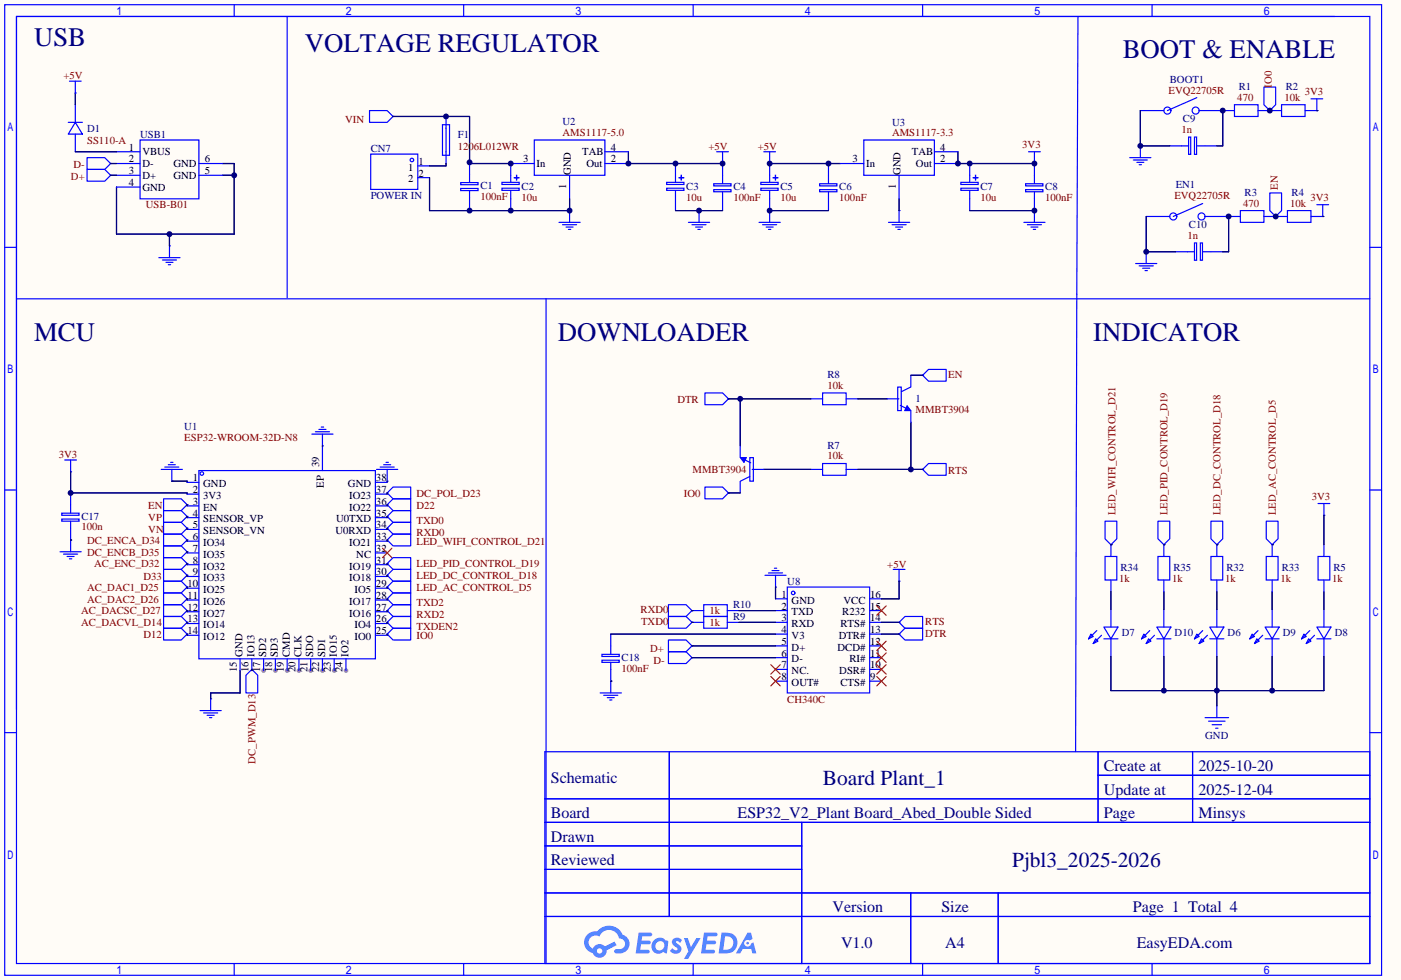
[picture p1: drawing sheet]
<svg xmlns="http://www.w3.org/2000/svg" width="302mm" height="212mm" viewBox="0 0 302 212" stroke-linecap="round" stroke-linejoin="round" font-family="sans-serif">
<path d="M0 0h302.4v211.6h-302.4z" fill="#fffcf7"/>
<g fill="#999">
<circle cx="56.9" cy="144.8" r=".51"/>
<circle cx="59.4" cy="144.8" r=".51"/>
<circle cx="62" cy="144.8" r=".51"/>
<circle cx="64.5" cy="144.8" r=".51"/>
<circle cx="67.1" cy="144.8" r=".51"/>
<circle cx="69.6" cy="144.8" r=".51"/>
<circle cx="72.1" cy="144.8" r=".51"/>
<circle cx="74.7" cy="144.8" r=".51"/>
</g>
<g fill="none" stroke="#00f" stroke-width=".25">
<path d="M1 1h297.2v209.6h-297.2zM3.6 3.6h292.1v204.4h-292.1zM50.5 1v2.6M100.1 1v2.6M149.6 1v2.6M199.1 1v2.6M248.7 1v2.6M1 53.4h2.6M295.7 53.4h2.5M1 105.8h2.6M295.7 105.8h2.5M1 158.2h2.6"/>
<path d="M295.7 158.2h2.5M117.6 162.3h178.1v45.7h-178.1zM117.6 172.5h178.1M117.6 177.5h178.1M144.5 162.3v35.6M173 177.5v30.5M237 162.3v15.2M237 167.4h58.7M257.4 162.3v15.2M117.6 182.6h55.4M117.6 192.8h178.1M117.6 187.7h55.4"/>
<path d="M117.6 197.9h178.1M196.6 192.8v15.2M215.4 192.8v15.2M50.5 208v2.6M100.1 208v2.6M149.6 208v2.6M199.1 208v2.6M248.7 208v2.6"/>
</g>
<g fill="#5487ff">
<path d="M145.3 202.7a1.3 1.3 0 0 1 1.9 .3l-.4 .6a.54 .54 0 0 0-.9-.2l.1 .2a1.28 1.28 0 0 1 .8 2 1.53 1.53 0 0 1-2.2-.3l.5-.6 .8 .5a.31 .31 0 0 0 .4-.3 .31 .31 0 0 0-.3-.4 1.12 1.12 0 0 1-.7-1.8z"/>
<path d="M147.6 202.5h.9l.6 2 1.2-2h.9l-2.7 4.6h-.9l1-1.7z"/>
<path d="M137.8 201.4h1.7a1.31 1.31 0 0 1 1.2 .2 .4 .4 0 0 1-.3 .5l-1.8 .1-.1 .9h1.6a.4 .4 0 0 1 .4 .4 .4 .4 0 0 1-.5 .4h-1.6l-.2 1.2h1.4a.46 .46 0 0 1 .5 0 .46 .46 0 0 1 .1 .5l-.4 .2h-2.6z"/>
<path d="M151.9 201.4h2.3a.47 .47 0 0 1 .5 0 .47 .47 0 0 1 .1 .6l-.3 .1-1.8 .1-.1 .9h1.6a.4 .4 0 0 1 .4 .4 .4 .4 0 0 1-.4 .4h-1.7l-.2 1.2h1.4a.46 .46 0 0 1 .5 0 .46 .46 0 0 1 .1 .5l-.4 .2h-2.6z"/>
<path d="M161.3 201.4h.8l.3 1.3-.6 .4a.75 .75 0 0 0-1.1 .3 .75 .75 0 0 0 .5 1 .75 .75 0 0 0 .9-.7l.5-.2 .6 2.3h-.8l-.3-.9h-1.8l-.5 .9h-1z"/>
<path d="M155.7 201.4l-.6 4.4h1.5a2.27 2.27 0 0 0 2.6-2.2 2.27 2.27 0 0 0-2.7-2.2zM156.5 202.1a1.5 1.5 0 0 1 1.8 1.6 1.5 1.5 0 0 1-1.9 1.4h-.3z"/>
<path d="M141.2 203a1.6 1.6 0 0 0-.3 2.3 1.6 1.6 0 0 0 2.3 .2l.7 .3 .3-2.4-.1-.3-.5-.1a1.58 1.58 0 0 0-2.4 0zM141.8 203.5a.98 .98 0 0 1 1.6 .4 .98 .98 0 0 1-1.1 1.3 .94 .94 0 0 1-.9-.7 .94 .94 0 0 1 .4-1z"/>
<path d="M126.8 201.8a2.37 2.37 0 0 0 1.1 4 1.54 1.54 0 0 0 1.8 1 1.54 1.54 0 0 0 1.2-1.6l2.2-1.1-.5-.8-2 1a1.57 1.57 0 0 0-2.7 .5 1.5 1.5 0 0 1-.7-2.1 1.5 1.5 0 0 1 2.2-.5 2.23 2.23 0 0 1 2.3-1.4 2.23 2.23 0 0 1 2 1.8 1.16 1.16 0 0 1 1.2 1.1 1.16 1.16 0 0 1-1.1 1.2h-.7a.47 .47 0 0 0-.5 .4 .47 .47 0 0 0 .4 .5 2.17 2.17 0 0 0 2.5-.9 2.17 2.17 0 0 0-.3-2.7l-.8-.4a3.2 3.2 0 0 0-5.5-.7l-1.1 .1zM128.8 205.3a.6 .6 0 0 1 1.2 0 .6 .6 0 0 1-1.2 0z"/>
<circle cx="161.4" cy="203.6" r=".28"/>
</g>
<g fill="none" stroke="#00f" stroke-width=".25">
<path d="M15 17.5h2.5M16.3 17.5v2.6M62 3.6v60.7M232.7 3.6l-.5 158.7M272.8 18.8h2.5v3.8l-1.2 1.3-1.3-1.3zM288 3.6h-284.4v149.6M14.7 26.4h3.1M16.3 26.4l1.5 2.6h-3.1zM16.3 20.1h.1M16.3 22.6v3.8M16.3 29v3.8M18.8 34h3.8l1.3 1.3-1.3 1.3h-3.8z"/>
<path d="M18.8 36.6h3.8l1.3 1.2-1.3 1.3h-3.8zM23.9 35.3h.1M23.9 37.8h.1M25.1 32.8h5.1M25.1 35.3h5.1M25.1 37.8h5.1M30.2 30.2h12.7v12.7h-12.7zM42.9 35.3h5.1M42.9 37.8h5.1M79.8 23.9h3.8l1.2 1.2-1.2 1.3h-3.8zM80 33.3h10.2v7.6h-10.2zM84.8 25.1h.1"/>
<path d="M90.2 35.8h2.5M90.2 38.4h2.5M95.5 26.9h1.5v6.6h-1.5zM96.3 25.1v10.2M99.4 39.4h3.8v.5h-3.8zM101.3 35.1v4.3M108.3 39.4h3.8v.4h-3.8zM111 38.4h1zM111.5 37.8v1.1zM115.3 30.2h15.3v7.6h-15.3zM115.3 35.3h-5.1v4.1M122.9 37.8v5.1"/>
<path d="M130.6 32.8h5M130.6 35.3h5M143.9 39.4h3.7v.4h-3.7zM145.8 35.3v4.1M146.6 38.4h1zM147 37.8l.1 1.1zM154.1 39.7h3.7v.4h-3.7zM154.7 32.8h2.5M156 35.3h.1M156 32.8v6.8M164.2 39.4h3.7v.4h-3.7zM164.8 32.8h2.6"/>
<path d="M166.1 35.3h.1M166.1 32.8v6.6M166.9 38.4h1zM167.4 37.8v1.1zM176.9 39.7h3.7v.4h-3.7zM178.8 35.3v4.3M181.4 35.3h5M186.4 30.2h15.3v7.6h-15.3zM194.1 37.8v5.1M201.7 32.8h5.1M201.7 35.3h5.1M207.4 39.4h3.7v.4h-3.7z"/>
<path d="M209.3 35.3v4.1M210.1 38.4h1zM210.5 37.8l.1 1.1zM221.4 39.7h3.7v.4h-3.7zM222 32.8h2.5M223.3 35.3h.1M223.3 32.8v6.8M243.8 34h4.6M244.6 34.5h3M245.4 35.1h1.5M245.9 35.6h.5M246.1 31.5h.1"/>
<path d="M246.1 31.5v2.5M246.1 23.9h5.1M252.5 31.5h4M256.5 29.6h.5v3.7h-.5zM257.8 29.6h.5v3.7h-.5zM258.3 21.1l-6.3 2.8M258.3 31.5h4.3M258.8 23.9h7.6M266.4 22.6h5.1v2.5h-5.1zM271.5 23.9h5.1M274.1 23.9h.1M276.6 22.6h5.1v2.5h-5.1z"/>
<path d="M281.7 23.9h2.5M283 21.3h2.5M284.2 23.9h.1M284.2 21.3v2.6M25.1 40.4h5.1M34.3 55.6h4.6M35.1 56.1h3M35.8 56.6h1.5M36.3 57.2h.5M36.6 53.1h.1M36.6 53.1v2.5M99.4 40.7h3.8v.4h-3.8z"/>
<path d="M101.3 41.1v4.1M108.3 40.6h3.8v.5h-3.8zM110.2 41.1v4.4M120.6 48h4.6M121.4 48.5h3.1M122.2 49h1.5M122.7 49.5h.5M122.9 45.5h.1M122.9 45.5v2.5M143.9 40.6h3.7v.5h-3.7zM145.8 41.1v4.4M148.6 48h4.6"/>
<path d="M149.4 48.5h3M150.1 49h1.5M150.6 49.5h.5M150.9 45.5h.1M150.9 45.5v2.5M154.1 40.9h3.7v.5h-3.7zM156 41.4v4.1M163.8 48h4.6M164.2 40.6h3.7v.5h-3.7zM164.6 48.5h3M165.4 49h1.5M165.9 49.5h.5"/>
<path d="M166.1 45.5h.1M166.1 41.1v6.9M176.9 40.9h3.7v.5h-3.7zM178.8 41.4v4.1M191.8 48h4.5M192.5 48.5h3.1M193.3 49h1.5M193.8 49.5h.5M194.1 45.5h.1M194.1 45.5v2.5M207.4 40.6h3.7v.5h-3.7zM209.3 41.1v4.4"/>
<path d="M221 48h4.6M221.4 40.9h3.7v.5h-3.7zM221.7 48.5h3.1M222.5 49h1.5M223 49.5h.5M223.3 45.5h.1M223.3 41.4v6.6M245.1 56.9h4.6M245.9 57.4h3M246.6 57.9h1.6M247.1 58.4h.5M247.4 54.4h.1"/>
<path d="M247.4 46.7h5.1M247.4 54.4v2.5M253.7 54.4h4.1M257.8 52.5h.5v3.7h-.5zM259.1 52.5h.4v3.7h-.4zM259.6 54.4h4.3M259.6 43.9l-6.4 2.8M260.1 46.7h7.6M267.7 45.5h5.1v2.5h-5.1zM272.8 46.7h5.1M274.1 41.7h2.5v3.8l-1.3 1.2-1.2-1.2zM275.3 46.7h.1"/>
<path d="M277.9 45.5h5.1v2.5h-5.1zM283 46.7h2.5M284.2 44.2h2.6M285.5 46.7h.1M285.5 44.2v2.5M3.6 64.5h292.1M117.9 64.5v143.5M14 99.3h2.5M15.2 99.3v2.6M36.8 99.8h.5M67.3 93.7h4.6M68.1 93.2h3"/>
<path d="M68.8 92.7h1.6M69.3 92.2h.5M69.6 96.3h.1M69.6 93.7v2.6M69.6 96.5v5.1M83.3 99.8h.5M152.1 84.8h3.9l1.2 1.3-1.2 1.3h-3.9zM157.2 86.1h.1M159.8 96.3v2.5M159.8 98.8h1.3l-.5 1zM160.8 99.3l1.2 .6M160.8 98.9h-.7l.5 .7 .2-.5h-.4l.2 .2"/>
<path d="M161.8 98.8h.8v5.1h-.8zM175 86.1h2.5M177.5 84.8h5.1v2.6h-5.1zM182.6 86.1h2.6M191.5 86.1h2.5M193.8 83.6h.7v5h-.7zM194.3 87.5l1.3 .6M195.8 87.6l.8 1h-1.3zM195.8 88.1l.1 .3h-.4l.3-.5 .5 .6h-.8M196.6 83.6l-2.1 1M196.6 81v2.5M196.6 88.7v2.5"/>
<path d="M199.1 81l1.3-1.2h3.8v2.5h-3.8zM199.1 81h.1M13 119.1h4.5M13.3 110.8h3.8v.5h-3.8zM13.3 112.1h3.8v.4h-3.8zM13.7 119.6h3.1M15.2 101.9h.1M15.2 116.6h.1M15.2 106.4v4.3M15.2 112.5v6.6M34.8 101.3h4.6M35.3 107.7h3.8l1.3 1.3-1.3 1.2h-3.8z"/>
<path d="M35.3 110.2h3.8l1.3 1.3-1.3 1.3h-3.8zM35.3 112.8h3.8l1.3 1.2-1.3 1.3h-3.8zM35.3 115.3h3.8l1.3 1.3-1.3 1.3h-3.8zM35.3 117.9h3.8l1.3 1.2-1.3 1.3h-3.8zM35.6 100.8h3M36.3 100.3h1.5M37.1 103.9h.1M37.1 101.3v2.6M40.4 109h.1M40.4 111.5h.1M40.4 114h.1M40.4 116.6h.1"/>
<path d="M40.4 119.1h.1M40.4 104.1h2.5M40.4 106.7h2.5M40.4 109.2h2.5M40.4 111.8h2.5M40.4 114.3h2.5M40.4 116.8h2.5M40.4 119.4h2.5M42.9 101.6h38.1v40.6h-38.1zM81 104.1h2.6M81 106.7h2.6M81 109.2h2.6"/>
<path d="M81 111.8h2.6M81 114.3h2.6M81 116.8h2.6M81 119.4h2.6M81.3 101.3h4.6M82 100.8h3.1M82.8 100.3h1.5M83.6 111.5h.1M83.6 114l1.2-1.2h3.8v2.5h-3.8zM83.6 114h.1M83.6 103.9h.1M83.6 116.6h.1"/>
<path d="M83.6 109h.1M83.6 106.4h.1M83.6 101.3v2.6M84.8 110.2h3.8v2.6h-3.8l-1.2-1.3zM84.8 115.3h3.8v2.6h-3.8l-1.2-1.3zM84.8 107.7h3.8v2.5h-3.8l-1.2-1.2zM84.8 105.2h3.8v2.5h-3.8l-1.2-1.3zM152.1 105.2h3.9l1.2 1.2-1.2 1.3h-3.9zM157.2 106.4h.1M159.8 103.9v2.5M161.8 102.9l-2 1M162.3 101.3h2.5"/>
<path d="M175 101.3h2.5M177.5 100.1h5.1v2.5h-5.1zM182.6 101.3h2.6M199.1 101.3l1.3-1.2h3.8v2.5h-3.8zM199.1 101.3h.1M238.5 112.5h2.5v3.8l-1.2 1.3-1.3-1.3zM239.8 117.6h.1M239.8 117.6v2.5M249.9 112.5h2.6v3.8l-1.3 1.3-1.3-1.3zM251.2 117.6h.1M251.2 117.6v2.5M261.4 112.5h2.5v3.8l-1.3 1.3-1.2-1.3z"/>
<path d="M262.6 117.6h.1M262.6 117.6v2.5M273.3 112.5h2.5v3.8l-1.2 1.3-1.3-1.3zM274.6 117.6h.1M274.6 117.6v2.5M284.5 108.7h2.5M285.8 111.3h.1M285.8 108.7v2.6M285.8 117.6v2.5M14.5 120.1h1.5M15 120.6h.5M35.3 120.4h3.8l1.3 1.3-1.3 1.2h-3.8z"/>
<path d="M35.3 122.9h3.8l1.3 1.3-1.3 1.3h-3.8zM35.3 125.5h3.8l1.3 1.2-1.3 1.3h-3.8zM35.3 128h3.8l1.3 1.3-1.3 1.3h-3.8zM35.3 130.6h3.8l1.3 1.2-1.3 1.3h-3.8zM35.3 133.1h3.8l1.3 1.3-1.3 1.2h-3.8zM35.3 135.6h3.8l1.3 1.3-1.3 1.3h-3.8zM40.4 121.7h.1M40.4 124.2h.1M40.4 126.7h.1M40.4 129.3h.1M40.4 131.8h.1M40.4 134.4h.1"/>
<path d="M40.4 136.9h.1M40.4 121.9h2.5M40.4 124.5h2.5M40.4 127h2.5M40.4 129.5h2.5M40.4 132.1h2.5M40.4 134.6h2.5M40.4 137.2h2.5M81 121.9h2.6M81 124.5h2.6M81 127h2.6M81 129.5h2.6"/>
<path d="M81 132.1h2.6M81 134.6h2.6M81 137.2h2.6M83.6 136.9h.1M83.6 129.3h.1M83.6 131.8h.1M83.6 134.4h.1M83.6 126.7h.1M83.6 124.2h.1M83.6 121.7h.1M84.8 135.6h3.8v2.6h-3.8l-1.2-1.3zM84.8 128h3.8v2.6h-3.8l-1.2-1.3z"/>
<path d="M84.8 130.6h3.8v2.5h-3.8l-1.2-1.3zM84.8 133.1h3.8v2.5h-3.8l-1.2-1.2zM84.8 125.5h3.8v2.5h-3.8l-1.2-1.3zM84.8 122.9h3.8v2.6h-3.8l-1.2-1.3zM84.8 120.4h3.8v2.5h-3.8l-1.2-1.2zM131.8 136.9v4.3M144.3 138.2h3.8l1.3 1.2-1.3 1.3h-3.8zM144.3 133.1h3.8l1.3 1.3-1.3 1.2h-3.8zM144.3 130.6h3.8l1.3 1.2-1.3 1.3h-3.8zM149.4 139.4h.1M149.4 134.4h.1M149.4 131.8h.1"/>
<path d="M149.4 131.8h2.5M149.4 134.4h2.5M151.9 133.1h5.1v2.5h-5.1zM151.9 130.6h5.1v2.5h-5.1zM157 131.8h2.5M157 134.4h2.5M165.1 124.2h4.6M165.9 123.7h3M166.6 123.2h1.5M167.1 122.7h.5M167.4 126.7h.1M167.4 129.3h2.5"/>
<path d="M167.4 131.8h2.5M167.4 134.4h2.5M167.4 136.9h2.5M167.4 139.4h2.5M167.4 124.2v2.5M169.9 126.7h17.8v22.9h-17.8zM187.7 129.3h2.5M187.7 131.8h2.5M187.7 134.4h2.5M187.7 136.9h2.5M187.7 139.4h2.5M192.8 122.9h2.5"/>
<path d="M194.1 136.9h.1M194.1 134.4h.1M194.1 125.5h.1M194.1 122.9v2.6M195.3 135.6h3.8v2.6h-3.8l-1.2-1.3zM195.3 133.1h3.8v2.5h-3.8l-1.2-1.2zM235.5 136.9l.5 .5-1.1 .5zM236.5 137.9l.5 .5-1 .5zM236.7 136.1l-1.8 1.8M237.7 137.2l-1.7 1.7M238.3 135.4h3l-1.5 2.5zM238.3 137.9h3"/>
<path d="M238.5 120.1h2.5v5.1h-2.5zM239.8 125.2v2.6M239.8 131.6v3.8M239.8 137.9v3.8M246.9 136.9l.5 .5-1 .5zM247.9 137.9l.5 .5-1 .5zM248.2 136.1l-1.8 1.8M249.2 137.2l-1.8 1.7M249.7 135.4h3l-1.5 2.5zM249.7 137.9h3M249.9 120.1h2.6v5.1h-2.6zM251.2 125.2v2.6"/>
<path d="M251.2 131.6v3.8M251.2 137.9v3.8M258.3 136.9l.5 .5-1 .5zM259.3 137.9l.5 .5-1 .5zM259.6 136.1l-1.8 1.8M260.6 137.2l-1.8 1.7M261.1 135.4h3.1l-1.6 2.5zM261.1 137.9h3.1M261.4 120.1h2.5v5.1h-2.5zM262.6 125.2v2.6M262.6 131.6v3.8M262.6 137.9v3.8"/>
<path d="M270.3 136.9l.5 .5-1.1 .5zM271.3 137.9l.5 .5-1 .5zM271.5 136.1l-1.8 1.8M272.5 137.2l-1.7 1.7M273 135.4h3.1l-1.5 2.5zM273 137.9h3.1M273.3 120.1h2.5v5.1h-2.5zM274.6 125.2v2.6M274.6 131.6v3.8M274.6 137.9v3.8M281.4 136.9l.5 .5-1 .5zM282.4 137.9l.6 .5-1.1 .5z"/>
<path d="M282.7 136.1l-1.8 1.8M283.7 137.2l-1.8 1.7M284.2 135.4h3.1l-1.5 2.5zM284.2 137.9h3.1M284.5 120.1h2.5v5.1h-2.5zM285.8 125.2v2.6M285.8 131.6v3.8M285.8 137.9v3.8M43.2 153.4h4.6M43.9 153.9h3.1M44.7 154.4h1.5M45.2 154.9h.5"/>
<path d="M45.5 150.9h.1M45.5 150.9v2.5M51.8 142.2v2.6M54.4 144.5l1.2 1.3v3.8h-2.5v-3.8zM54.4 144.5h.1M54.4 142.2v2.6M56.9 142.2v2.6M59.4 142.2v2.6M62 142.2v2.6M64.5 142.2v2.6M67.1 142.2v2.6M69.6 142.2v2.6"/>
<path d="M72.1 142.2v2.6M74.7 142.2v2.6M129.5 149.6h4.6M129.9 141.3h3.8v.4h-3.8zM129.9 142.5h3.8v.5h-3.8zM130.3 150.1h3M131.1 150.6h1.5M131.6 151.1h.5M131.8 147.1h.1M131.8 143v6.6M144.3 140.7h3.8l1.3 1.3-1.3 1.3h-3.8zM149.4 142h.1"/>
<path d="M167.4 142h2.5M167.4 144.5h2.5M167.4 147.1h2.5M187.7 142h2.5M187.7 144.5h2.5M187.7 147.1h2.5M260.1 154.9h5.1M260.9 155.7h3.5M261.6 156.5h2.1M262.4 157.2h.5M262.6 152.4v2.5"/>
<circle cx="88.9" cy="34.5" r=".38"/>
<circle cx="252" cy="23.9" r=".76"/>
<circle cx="258.1" cy="23.9" r=".76"/>
<circle cx="253.2" cy="46.7" r=".76"/>
<circle cx="259.3" cy="46.7" r=".76"/>
<circle cx="43.6" cy="102.2" r=".38"/>
<circle cx="171.2" cy="128" r=".38"/>
</g>
<g fill="none" stroke="#000080" stroke-width=".25">
<path d="M16.3 32.8h8.8M16.3 20.1v2.5M23.9 37.8h1.2M23.9 35.3h1.2M48 35.3h2.5v15.2h-25.4v-10.1M48 37.8h2.5M84.8 25.1h16.5v10.2h8.9M92.7 38.4v7.1h30.2v-2.6M96.3 35.3v.5h-3.6M135.6 32.8v2.5h20.4M166.1 35.3h15.3M206.8 32.8v2.5h16.5"/>
<path d="M246.1 23.9v7.6h6.4M263.9 23.9v7.6h-1.3M274.1 23.9h.1M284.2 23.9h.1M36.6 50.5v2.6M101.3 45.2v.3M145.8 45.5h10.2M166.1 45.5h12.7M194.1 42.9v2.6M209.3 45.5h14M247.4 46.7v7.7h6.3M265.2 46.7v7.7h-1.3"/>
<path d="M275.3 46.7h.1M285.5 46.7h.1M69.6 96.3v.2M157.2 86.1h17.8M159.8 86.1v10.2M185.2 86.1h6.3M196.6 91.2v10.1M196.6 81h2.5M15.2 116.6h.1M15.2 101.9v4.5h25.2v.3M37.1 103.9h3.3v.2M40.4 109v.2"/>
<path d="M40.4 111.5v.3M40.4 114v.3M40.4 116.6v.2M40.4 119.1v.3M83.6 103.9v.2M83.6 106.4v.3M83.6 109v.2M83.6 111.5v.3M83.6 114v.3M83.6 116.6v.2M157.2 106.4h2.6M164.8 101.3h10.2"/>
<path d="M185.2 101.3h13.9M239.8 117.6h.1M251.2 117.6h.1M262.6 117.6h.1M274.6 117.6h.1M285.8 111.3v6.3M40.4 121.7v.2M40.4 124.2v.3M40.4 126.7v.3M40.4 129.3v.2M40.4 131.8v.3M40.4 134.4v.2"/>
<path d="M40.4 136.9v.3M83.6 121.7v.2M83.6 124.2v.3M83.6 126.7v.3M83.6 129.3v.2M83.6 131.8v.3M83.6 134.4v.2M83.6 136.9v.3M131.8 136.9h35.6M149.4 134.4h.1M149.4 131.8h.1M149.4 139.4h18"/>
<path d="M159.5 134.4h7.9M159.5 131.8h7.9M167.4 126.7v2.6M190.2 136.9h3.9M190.2 134.4h3.9M194.1 125.5v3.8h-3.9M239.8 127.8v3.8M251.2 127.8v3.8M262.6 127.8v3.8M274.6 127.8v3.8M285.8 127.8v3.8M51.8 144.8v4.8h-6.3v1.3"/>
<path d="M54.4 144.5v.3M131.8 147.1h.1M149.4 142h18M239.8 141.7v7.4h46v-7.4M251.2 141.7v7.4M262.6 141.7v10.7M274.6 141.7v7.4"/>
</g>
<g fill="none" stroke="#f00" stroke-width=".25">
<path d="M82.5 118.4l2.1 2M84.6 118.4l-2.1 2M189.2 138.4l2.1 2.1M189.2 130.8l2.1 2M191.3 138.4l-2.1 2.1M191.3 130.8l-2.1 2M166.4 143.5l2 2M166.4 146.1l2 2M168.4 143.5l-2 2M168.4 146.1l-2 2M189.2 146.1l2.1 2M189.2 143.5l2.1 2"/>
<path d="M189.2 141l2.1 2M191.3 146.1l-2.1 2M191.3 143.5l-2.1 2M191.3 141l-2.1 2"/>
</g>
<g fill="#000080">
<circle cx="36.6" cy="50.5" r=".63"/>
<circle cx="50.5" cy="37.8" r=".63"/>
<circle cx="209.3" cy="35.3" r=".63"/>
<circle cx="206.8" cy="35.3" r=".63"/>
<circle cx="223.3" cy="35.3" r=".63"/>
<circle cx="166.1" cy="45.5" r=".63"/>
<circle cx="178.8" cy="35.3" r=".63"/>
<circle cx="166.1" cy="35.3" r=".63"/>
<circle cx="223.3" cy="45.5" r=".63"/>
<circle cx="196.6" cy="101.3" r=".63"/>
<circle cx="159.8" cy="86.1" r=".63"/>
<circle cx="247.4" cy="54.4" r=".63"/>
<circle cx="265.2" cy="46.7" r=".63"/>
<circle cx="263.9" cy="23.9" r=".63"/>
<circle cx="246.1" cy="31.5" r=".63"/>
<circle cx="150.9" cy="45.5" r=".63"/>
<circle cx="145.8" cy="35.3" r=".63"/>
<circle cx="156" cy="35.3" r=".63"/>
<circle cx="135.6" cy="35.3" r=".63"/>
<circle cx="15.2" cy="106.4" r=".63"/>
<circle cx="275.3" cy="46.7" r=".63"/>
<circle cx="274.1" cy="23.9" r=".63"/>
<circle cx="110.2" cy="45.5" r=".63"/>
<circle cx="101.3" cy="45.5" r=".63"/>
<circle cx="122.9" cy="45.5" r=".63"/>
<circle cx="274.6" cy="149.1" r=".63"/>
<circle cx="251.2" cy="149.1" r=".63"/>
<circle cx="262.6" cy="149.1" r=".63"/>
<circle cx="101.3" cy="35.1" r=".63"/>
<circle cx="96.3" cy="25.1" r=".63"/>
<circle cx="110.2" cy="35.3" r=".63"/>
</g>
<g font-size="5.8" fill="#000080">
<text x="7.4" y="10">USB</text>
<text x="65.8" y="11.3">VOLTAGE REGULATOR</text>
<text x="242.3" y="12.6">BOOT &amp; ENABLE</text>
<text x="7.4" y="73.5">MCU</text>
<text x="120.4" y="73.5">DOWNLOADER</text>
<text x="236" y="73.5">INDICATOR</text>
</g>
<g font-size="4.6" fill="#000080">
<text x="177.6" y="169.4">Board Plant_1</text>
<text x="218.5" y="187.2">Pjbl3_2025-2026</text>
</g>
<g font-size="3.5" fill="#000080">
<text x="238.3" y="166.5">Create at</text>
<text x="258.7" y="166.5">2025-10-20</text>
<text x="118.9" y="169.1">Schematic</text>
<text x="238.3" y="171.6">Update at</text>
<text x="258.7" y="171.6">2025-12-04</text>
<text x="118.9" y="176.7">Board</text>
<text x="159.2" y="176.7">ESP32_V2_Plant Board_Abed_Double Sided</text>
<text x="238.3" y="176.7">Page</text>
<text x="258.7" y="176.7">Minsys</text>
<text x="118.9" y="181.8">Drawn</text>
<text x="118.9" y="186.8">Reviewed</text>
<text x="179.7" y="197">Version</text>
<text x="203.2" y="197">Size</text>
<text x="244.5" y="197">Page 1 Total 4</text>
<text x="181.5" y="204.6">V1.0</text>
<text x="204" y="204.6">A4</text>
<text x="245.4" y="204.6">EasyEDA.com</text>
</g>
<g font-size="2.3" fill="#800000">
<text x="13.7" y="17.1">+5V</text>
<text x="252.2" y="20.2">EVQ22705R</text>
<text x="267.1" y="21.7">470</text>
<text x="274.5" y="18.9" transform="rotate(-90 274.5 18.9)">IO0</text>
<text x="277.2" y="21.7">10k</text>
<text x="281.6" y="20.6">3V3</text>
<text x="74.5" y="26.5">VIN</text>
<text x="121.4" y="29.3">AMS1117-5.0</text>
<text x="192.5" y="29.3">AMS1117-3.3</text>
<text x="255" y="28.7">1n</text>
<text x="18.8" y="31">SS110-A</text>
<text x="98.8" y="32.3">1206L012WR</text>
<text x="152.9" y="32.4">+5V</text>
<text x="163.6" y="32.4">+5V</text>
<text x="220.6" y="32">3V3</text>
<text x="15.3" y="38.8">D+</text>
<text x="15.9" y="36.3">D-</text>
<text x="275.8" y="41" transform="rotate(-90 275.8 41)">EN</text>
<text x="31.5" y="45">USB-B01</text>
<text x="103.7" y="43.1">100nF</text>
<text x="112.6" y="43.4">10u</text>
<text x="148.1" y="43.4">10u</text>
<text x="158.3" y="43.4">100nF</text>
<text x="168.5" y="43.4">10u</text>
<text x="181.2" y="43.4">100nF</text>
<text x="211.6" y="43.4">10u</text>
<text x="225.6" y="43.4">100nF</text>
<text x="253.5" y="43.1">EVQ22705R</text>
<text x="268.3" y="44.6">470</text>
<text x="278.5" y="44.6">10k</text>
<text x="282.9" y="43.5">3V3</text>
<text x="256.3" y="51.6">1n</text>
<text x="178.6" y="84">10k</text>
<text x="204.7" y="81.7">EN</text>
<text x="146.2" y="87.1">DTR</text>
<text x="197.6" y="89.1">MMBT3904</text>
<text x="39.8" y="95.1">ESP32-WROOM-32D-N8</text>
<text x="12.7" y="99">3V3</text>
<text x="178.6" y="99.2">10k</text>
<text x="89.9" y="107.4">DC_POL_D23</text>
<text x="147.6" y="107.4">IO0</text>
<text x="149.5" y="102">MMBT3904</text>
<text x="204.6" y="102.4">RTS</text>
<text x="283.1" y="108">3V3</text>
<text x="32" y="110">EN</text>
<text x="32" y="112.5">VP</text>
<text x="89.9" y="113.1">TXD0</text>
<text x="89.9" y="110">D22</text>
<text x="240.8" y="111.3" transform="rotate(-90 240.8 111.3)">LED_WIFI_CONTROL_D21</text>
<text x="252" y="111.3" transform="rotate(-90 252 111.3)">LED_PID_CONTROL_D19</text>
<text x="263.4" y="111.3" transform="rotate(-90 263.4 111.3)">LED_DC_CONTROL_D18</text>
<text x="275.4" y="111.3" transform="rotate(-90 275.4 111.3)">LED_AC_CONTROL_D5</text>
<text x="17.6" y="114.5">100n</text>
<text x="18.8" y="117.4">DC_ENCA_D34</text>
<text x="18.8" y="119.9">DC_ENCB_D35</text>
<text x="32" y="115">VN</text>
<text x="89.9" y="115.6">RXD0</text>
<text x="89.9" y="117.6">LED_WIFI_CONTROL_D21</text>
<text x="20.3" y="122.5">AC_ENC_D32</text>
<text x="31" y="125.2">D33</text>
<text x="89.9" y="125">LED_DC_CONTROL_D18</text>
<text x="89.9" y="122.5">LED_PID_CONTROL_D19</text>
<text x="191.5" y="122.6">+5V</text>
<text x="241.6" y="125.7">1k</text>
<text x="253" y="125.7">1k</text>
<text x="264.4" y="125.7">1k</text>
<text x="276.4" y="125.7">1k</text>
<text x="287.5" y="125.7">1k</text>
<text x="18.8" y="127.6">AC_DAC1_D25</text>
<text x="18.8" y="130.1">AC_DAC2_D26</text>
<text x="89.9" y="130.9">TXD2</text>
<text x="89.9" y="127.5">LED_AC_CONTROL_D5</text>
<text x="17.5" y="132.6">AC_DACSC_D27</text>
<text x="17.5" y="135.2">AC_DACVL_D14</text>
<text x="31" y="137.7">D12</text>
<text x="89.9" y="137.9">IO0</text>
<text x="89.9" y="133.4">RXD2</text>
<text x="89.9" y="135.9">TXDEN2</text>
<text x="138.3" y="132.4">RXD0</text>
<text x="138.4" y="135">TXD0</text>
<text x="153.2" y="135.2">1k</text>
<text x="153.2" y="132.6">1k</text>
<text x="199.7" y="137.5">DTR</text>
<text x="199.7" y="135">RTS</text>
<text x="140.3" y="140.8">D+</text>
<text x="141.1" y="143.4">D-</text>
<text x="134.2" y="145">100nF</text>
<text x="169.9" y="151.7">CH340C</text>
<text x="55.2" y="164.8" transform="rotate(-90 55.2 164.8)">DC_PWM_D13</text>
</g>
<g font-size="2.3" fill="#000080">
<text x="252.5" y="17.8">BOOT1</text>
<text x="267.4" y="19.4">R1</text>
<text x="277.5" y="19.4">R2</text>
<text x="18.8" y="28.5">D1</text>
<text x="30.2" y="29.8">USB1</text>
<text x="98.8" y="29.8">F1</text>
<text x="121.4" y="27.1">U2</text>
<text x="192.5" y="27.1">U3</text>
<text x="255.3" y="26.3">C9</text>
<text x="80" y="32.8">CN7</text>
<text x="103.7" y="40.8">C1</text>
<text x="112.6" y="41.1">C2</text>
<text x="148.1" y="41.1">C3</text>
<text x="158.3" y="41.1">C4</text>
<text x="168.5" y="41.1">C5</text>
<text x="181.2" y="41.1">C6</text>
<text x="211.6" y="41.1">C7</text>
<text x="225.6" y="41.1">C8</text>
<text x="253.8" y="40.7">EN1</text>
<text x="80" y="43">POWER IN</text>
<text x="268.6" y="42.2">R3</text>
<text x="278.8" y="42.2">R4</text>
<text x="256.6" y="49.2">C10</text>
<text x="178.6" y="81.6">R8</text>
<text x="197.6" y="86.8">1</text>
<text x="39.8" y="92.8">U1</text>
<text x="178.6" y="96.9">R7</text>
<text x="17.6" y="112.2">C17</text>
<text x="241.9" y="123.3">R34</text>
<text x="253.3" y="123.3">R35</text>
<text x="264.7" y="123.3">R32</text>
<text x="276.6" y="123.3">R33</text>
<text x="287.8" y="123.3">R5</text>
<text x="158.2" y="131.4">R10</text>
<text x="169.9" y="126.3">U8</text>
<text x="158.2" y="133.9">R9</text>
<text x="242.1" y="137.3">D7</text>
<text x="253.5" y="137.3">D10</text>
<text x="265" y="137.3">D6</text>
<text x="276.9" y="137.3">D9</text>
<text x="288.1" y="137.3">D8</text>
<text x="134.2" y="142.7">C18</text>
<text x="260.1" y="159.6">GND</text>
</g>
<g font-size="2.3">
<text x="27.8" y="35.1">2</text>
<text x="27.8" y="32.5">1</text>
<text x="30.7" y="33.6">VBUS</text>
<text x="44.2" y="35.1">6</text>
<text x="90.3" y="35.6">1</text>
<text x="112.9" y="35.1">3</text>
<text x="125.7" y="33.6">TAB</text>
<text x="131.8" y="35.1">2</text>
<text x="131.8" y="32.5">4</text>
<text x="184" y="35.1">3</text>
<text x="196.8" y="33.6">TAB</text>
<text x="202.9" y="35.1">2</text>
<text x="202.9" y="32.5">4</text>
<text x="27.8" y="40.2">4</text>
<text x="27.8" y="37.6">3</text>
<text x="30.7" y="41.2">GND</text>
<text x="30.7" y="38.6">D+</text>
<text x="30.7" y="36.1">D-</text>
<text x="37.4" y="36.1">GND</text>
<text x="37.4" y="38.6">GND</text>
<text x="44.2" y="37.6">5</text>
<text x="88.1" y="36.9">1</text>
<text x="88.1" y="39.4">2</text>
<text x="90.3" y="38.1">2</text>
<text x="115.8" y="36.1">In</text>
<text x="122.2" y="40.8" transform="rotate(-90 122.2 40.8)">1</text>
<text x="123.2" y="37.8" transform="rotate(-90 123.2 37.8)">GND</text>
<text x="126.6" y="36.1">Out</text>
<text x="186.9" y="36.1">In</text>
<text x="193.3" y="40.8" transform="rotate(-90 193.3 40.8)">1</text>
<text x="194.4" y="37.8" transform="rotate(-90 194.4 37.8)">GND</text>
<text x="197.7" y="36.1">Out</text>
<text x="68.9" y="100.8" transform="rotate(-90 68.9 100.8)">39</text>
<text x="41.6" y="103.9">1</text>
<text x="41.6" y="106.5">2</text>
<text x="43.9" y="105.2">GND</text>
<text x="43.9" y="107.7">3V3</text>
<text x="69.9" y="105.3" transform="rotate(-90 69.9 105.3)">EP</text>
<text x="75.1" y="105.2">GND</text>
<text x="75.4" y="107.7">IO23</text>
<text x="81.2" y="106.5">37</text>
<text x="81.2" y="103.9">38</text>
<text x="41.6" y="109">3</text>
<text x="41.6" y="111.5">4</text>
<text x="43.9" y="110.3">EN</text>
<text x="43.9" y="112.8">SENSOR_VP</text>
<text x="72.5" y="112.8">U0TXD</text>
<text x="75.4" y="110.3">IO22</text>
<text x="81.2" y="111.5">35</text>
<text x="81.2" y="109">36</text>
<text x="41.6" y="114.1">5</text>
<text x="41.6" y="116.6">6</text>
<text x="41.6" y="119.2">7</text>
<text x="43.9" y="115.3">SENSOR_VN</text>
<text x="43.9" y="117.9">IO34</text>
<text x="72.4" y="115.3">U0RXD</text>
<text x="75.4" y="117.9">IO21</text>
<text x="81.2" y="119.2">32</text>
<text x="81.2" y="116.6">33</text>
<text x="81.2" y="114.1">34</text>
<text x="41.6" y="121.7">8</text>
<text x="41.6" y="124.2">9</text>
<text x="43.9" y="120.4">IO35</text>
<text x="43.9" y="123">IO32</text>
<text x="43.9" y="125.5">IO33</text>
<text x="75.4" y="125.5">IO18</text>
<text x="75.4" y="123">IO19</text>
<text x="76.9" y="120.4">NC</text>
<text x="81.2" y="124.2">30</text>
<text x="81.2" y="121.7">31</text>
<text x="40.5" y="126.8">10</text>
<text x="40.5" y="129.3">11</text>
<text x="40.5" y="131.9">12</text>
<text x="43.9" y="128">IO25</text>
<text x="43.9" y="130.6">IO26</text>
<text x="75.4" y="130.6">IO17</text>
<text x="76.5" y="128">IO5</text>
<text x="81.2" y="131.9">27</text>
<text x="81.2" y="129.3">28</text>
<text x="81.2" y="126.8">29</text>
<text x="168.6" y="129.1">1</text>
<text x="168.6" y="131.6">2</text>
<text x="170.9" y="130.3">GND</text>
<text x="182.1" y="130.3">VCC</text>
<text x="187.8" y="131.6">15</text>
<text x="187.8" y="129.1">16</text>
<text x="40.5" y="134.4">13</text>
<text x="40.5" y="136.9">14</text>
<text x="43.9" y="133.1">IO27</text>
<text x="43.9" y="135.7">IO14</text>
<text x="75.4" y="133.1">IO16</text>
<text x="76.5" y="135.7">IO4</text>
<text x="81.2" y="136.9">25</text>
<text x="81.2" y="134.4">26</text>
<text x="168.6" y="134.1">3</text>
<text x="168.6" y="136.7">4</text>
<text x="170.9" y="132.9">TXD</text>
<text x="170.9" y="135.4">RXD</text>
<text x="170.9" y="137.9">V3</text>
<text x="181" y="137.9">DTR#</text>
<text x="181.4" y="135.4">RTS#</text>
<text x="181.8" y="132.9">R232</text>
<text x="187.8" y="136.7">13</text>
<text x="187.8" y="134.1">14</text>
<text x="43.9" y="138.2">IO12</text>
<text x="52.4" y="141.8" transform="rotate(-90 52.4 141.8)">GND</text>
<text x="54.9" y="141.8" transform="rotate(-90 54.9 141.8)">IO13</text>
<text x="57.4" y="141.8" transform="rotate(-90 57.4 141.8)">SD2</text>
<text x="60" y="141.8" transform="rotate(-90 60 141.8)">SD3</text>
<text x="62.5" y="141.8" transform="rotate(-90 62.5 141.8)">CMD</text>
<text x="65.1" y="141.8" transform="rotate(-90 65.1 141.8)">CLK</text>
<text x="67.6" y="141.8" transform="rotate(-90 67.6 141.8)">SDO</text>
<text x="70.1" y="141.8" transform="rotate(-90 70.1 141.8)">SDI</text>
<text x="72.7" y="141.8" transform="rotate(-90 72.7 141.8)">IO15</text>
<text x="75.2" y="141.8" transform="rotate(-90 75.2 141.8)">IO2</text>
<text x="76.5" y="138.2">IO0</text>
<text x="168.6" y="139.2">5</text>
<text x="168.6" y="141.8">6</text>
<text x="170.9" y="140.5">D+</text>
<text x="170.9" y="143">D-</text>
<text x="180.8" y="140.5">DCD#</text>
<text x="183.3" y="143">RI#</text>
<text x="187.8" y="141.8">11</text>
<text x="187.8" y="139.2">12</text>
<text x="51.1" y="145.2" transform="rotate(-90 51.1 145.2)">15</text>
<text x="53.6" y="145.2" transform="rotate(-90 53.6 145.2)">16</text>
<text x="56.2" y="145.2" transform="rotate(-90 56.2 145.2)">17</text>
<text x="58.7" y="145.2" transform="rotate(-90 58.7 145.2)">18</text>
<text x="61.3" y="145.2" transform="rotate(-90 61.3 145.2)">19</text>
<text x="63.8" y="145.2" transform="rotate(-90 63.8 145.2)">20</text>
<text x="66.3" y="145.2" transform="rotate(-90 66.3 145.2)">21</text>
<text x="68.9" y="145.2" transform="rotate(-90 68.9 145.2)">22</text>
<text x="71.4" y="145.2" transform="rotate(-90 71.4 145.2)">23</text>
<text x="74" y="145.2" transform="rotate(-90 74 145.2)">24</text>
<text x="168.6" y="144.3">7</text>
<text x="168.6" y="146.8">8</text>
<text x="170.9" y="145.6">NC.</text>
<text x="170.9" y="148.1">OUT#</text>
<text x="181.2" y="145.6">DSR#</text>
<text x="181.4" y="148.1">CTS#</text>
<text x="187.8" y="146.8">9</text>
<text x="187.8" y="144.3">10</text>
</g>
</svg>
